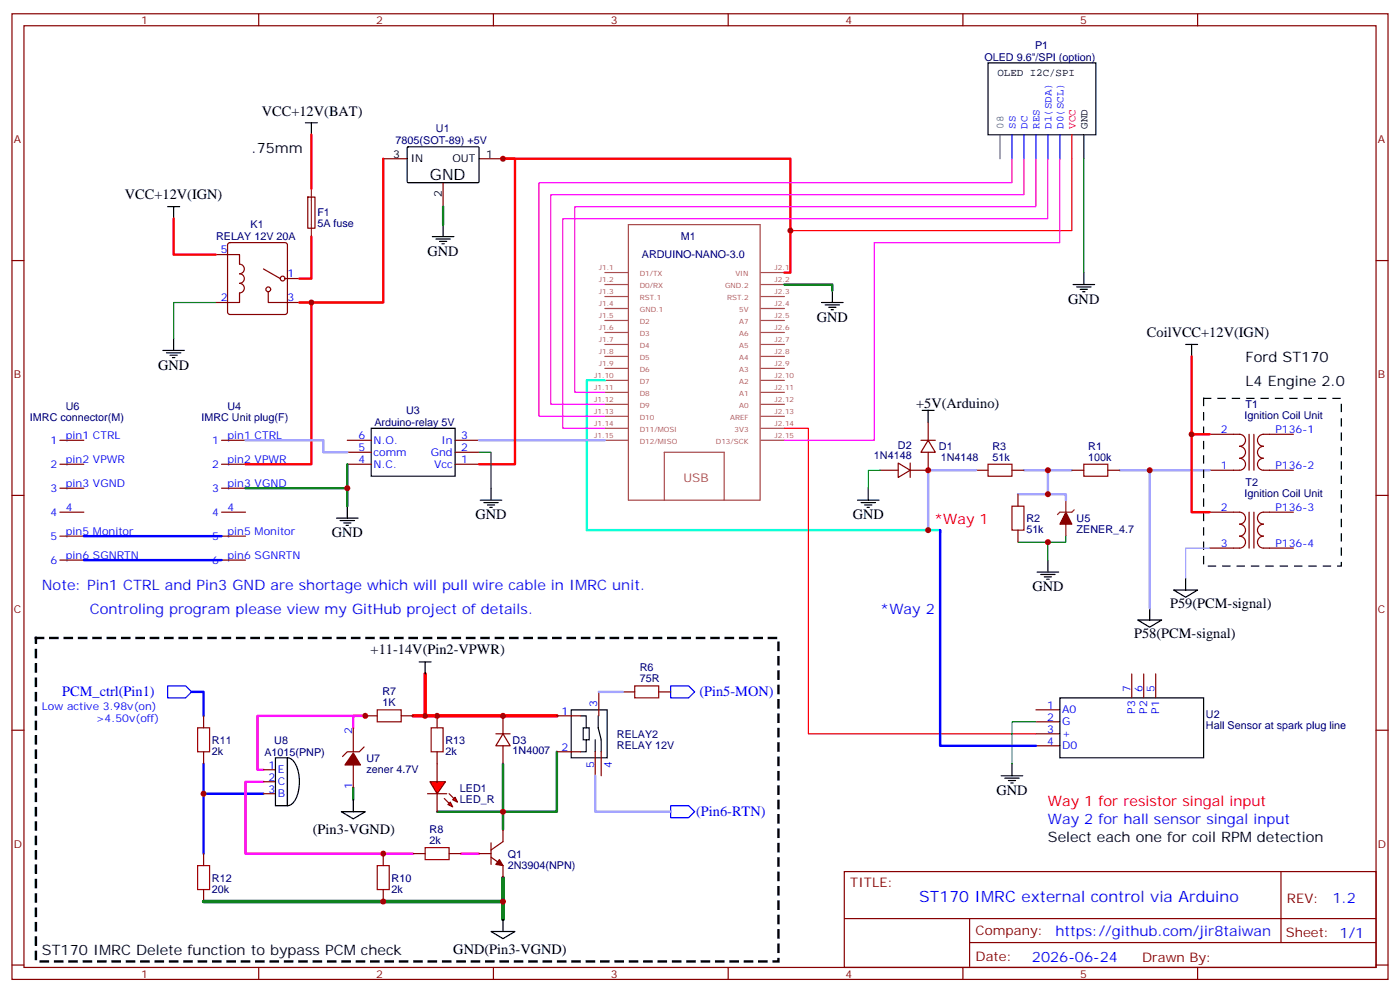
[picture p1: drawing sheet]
<svg xmlns="http://www.w3.org/2000/svg" width="412mm" height="292mm" viewBox="0 0 412 292" stroke-linecap="round" stroke-linejoin="round" font-family="sans-serif">
<g fill="none" stroke="#870000" stroke-width=".35">
<path d="M3.5 4.1h405.4v284.3h-405.4zM7.1 7.6h398.2v277.3h-398.2zM76.2 4.1v3.5M145.3 4.1v3.5M214.5 4.1v3.5M283.6 4.1v3.5M352.8 4.1v3.5M90.7 58l2.1 .1-.1 9.1h-2zM112.9 46.7h7M130.5 53.8v7.1M141.1 46.7h7.1M3.5 76.7h3.6"/>
<path d="M63.5 75h7.1v2.8a1.41 1.41 0 0 1 1.4 1.4 1.41 1.41 0 0 1-1.4 1.4 1.41 1.41 0 0 1 1.4 1.4 1.41 1.41 0 0 1-1.4 1.4 1.41 1.41 0 0 1 1.4 1.4 1.41 1.41 0 0 1-1.4 1.5v2.8h-7.1M67.3 71.6l.4-.2h16.3l.5 .2 .2 .5v19.8l-.3 .5-.4 .2h-16.3l-.5-.2-.2-.5v-19.8zM77.6 79.2l4.9 2.8M405.3 76.7h3.6M79 85.9v3.2h9.2M84 82h4.2M65.3 136.7h7M65.3 129.6h7M102.3 136.7h7.1M102.3 133.2h7.1M102.3 129.6h7.1M134.1 136.7h7"/>
<path d="M134.1 133.2h7M134.1 129.6h7M356.3 127.9h8.8a1.76 1.76 0 0 1 1.8 1.7 1.76 1.76 0 0 1-1.8 1.8 1.76 1.76 0 0 1 1.8 1.8 1.76 1.76 0 0 1-1.8 1.7 1.76 1.76 0 0 1 1.8 1.8 1.76 1.76 0 0 1-1.8 1.8h-8.8M367.9 127.9v10.6M369.4 127.9v10.6M381 127.9h-8.8a1.76 1.76 0 0 0-1.8 1.7 1.76 1.76 0 0 0 1.8 1.8 1.76 1.76 0 0 0-1.8 1.8 1.76 1.76 0 0 0 1.8 1.7 1.76 1.76 0 0 0-1.8 1.8 1.76 1.76 0 0 0 1.8 1.8h8.8M3.5 145.9h3.6M65.3 143.8h7M65.3 150.8h7M65.3 157.9h7M356.3 150.8h8.8a1.76 1.76 0 0 1 1.8 1.8 1.76 1.76 0 0 1-1.8 1.7 1.76 1.76 0 0 1 1.8 1.8 1.76 1.76 0 0 1-1.8 1.8 1.76 1.76 0 0 1 1.8 1.7 1.76 1.76 0 0 1-1.8 1.8h-8.8M367.9 150.8v10.6"/>
<path d="M369.4 150.8v10.6M381 150.8h-8.8a1.76 1.76 0 0 0-1.8 1.8 1.76 1.76 0 0 0 1.8 1.7 1.76 1.76 0 0 0-1.8 1.8 1.76 1.76 0 0 0 1.8 1.8 1.76 1.76 0 0 0-1.8 1.7 1.76 1.76 0 0 0 1.8 1.8h8.8M405.3 145.9h3.6M65.3 164.9h7M333.4 198.4v7.1M336.9 198.4v7.1M340.4 198.4v7.1M3.5 215h3.6M305.2 209h7M305.2 212.5h7M305.2 216.1h7M305.2 219.6h7"/>
<path d="M405.3 215h3.6M248.7 256.6h156.6v28.3h-156.6zM377.3 256.7v20.8M248.7 270.5h156.5M285.6 277.5h119.6M285.6 270.5v14.1M3.5 284.2h3.6M76.2 284.9v3.5M145.3 284.9v3.5M214.5 284.9v3.5M283.6 284.9v3.5M352.8 284.9v3.5"/>
<path d="M405.3 284.2h3.6"/>
<circle cx="79" cy="85.2" r=".71"/>
<circle cx="83.3" cy="82" r=".71"/>
</g>
<g fill="none" stroke="#000" stroke-width=".35">
<path d="M291 18.5h31.8v21.2h-31.8zM90 36.2h3.5M91.7 36.2v3.5M319.3 39.7v7M120 43.4l.3-.2 20.6 .1 .2 .3v10l-.3 .2-20.7-.1-.2-.3zM49.4 60.9h3.5M51.2 60.9v3.5M127.4 69.7h6.3M128.4 70.4h4.2M129.5 71.1h2.1M130.2 71.8h.7M130.5 66.1v3.6"/>
<path d="M51.2 99.7v3.5M242 89.1h6.4M243.1 89.8h4.2M244.1 90.5h2.1M244.8 91.2h.7M245.2 85.5v3.6M316.1 83.8h6.3M317.1 84.5h4.3M318.2 85.2h2.1M318.9 85.9h.7M319.3 80.3v3.5M48 103.2h6.3"/>
<path d="M49 103.9h4.3M50.1 104.6h2.1M50.8 105.3h.7M349.2 101.4h3.6M351 101.4v3.6M109.4 126.1h24.7v14.1h-24.7zM99.1 152.6h6.4M100.2 153.3h4.2M101.2 154h2.2M102 154.7h.7M102.3 149v3.6M141.5 147.3h6.3"/>
<path d="M142.5 148h4.3M143.6 148.7h2.1M144.3 149.4h.7M144.6 143.8v3.5M305.5 168.5h6.4M306.6 169.2h4.2M307.6 169.9h2.1M308.3 170.6h.7M308.7 164.9v3.6M338.7 179v3.6M345.7 173.7h7.1l-3.6 2.2zM349.2 170.2v3.5"/>
<path d="M335.1 182.6h7.1l-3.5 2.1zM312.2 205.5h42.3v17.6h-42.3zM294.9 228.4h6.4M296 229.1h4.2M297 229.8h2.2M297.7 230.5h.7M298.1 224.9v3.5"/>
</g>
<path d="M91.7 39.7v15.9M112.9 46.7v42.4h-24.7M51.2 64.4v10.6h12.3M91.7 69.7v12.3h-3.5M91.7 89.1v47.6h-19.4M231.1 80.3h1.7v-33.6h-84.6h3.5v90h-10.6M351 105v22.9M356.3 127.9h-5.3v22.9h5.3" fill="none" stroke="#f00" stroke-width=".71"/>
<path d="M63.5 89.1h-12.3v10.6M141.1 133.2h3.5v10.6" fill="none" stroke="#008700" stroke-width=".35"/>
<g fill="none" stroke="#a64a4a" stroke-width=".35">
<path d="M185.1 66.1h38.8v81.2h-38.8zM178.2 80.3h6.9M178.2 83.8h6.9M178.2 87.3h6.9M178.2 90.8h6.9M178.2 94.4h6.9M178.2 97.9h6.9M224.1 80.3h7M224.1 83.8h7M224.1 87.3h7M224.1 90.8h7M224.1 94.4h7"/>
<path d="M224.1 97.9h7M178.2 101.4h6.9M178.2 105h6.9M178.2 108.5h6.9M178.2 112h6.9M178.2 115.5h6.9M178.2 119.1h6.9M224.1 101.4h7M224.1 105h7M224.1 108.5h7M224.1 112h7M224.1 115.5h7"/>
<path d="M224.1 119.1h7M178.2 122.6h6.9M178.2 126.1h6.9M178.2 129.6h6.9M224.1 122.6h7M224.1 126.1h7M224.1 129.6h7M195.7 147.3v-14.1h17.6v14.1"/>
</g>
<path d="M130.5 60.9v5.2M231.1 83.8h14.1v1.7M102.3 136.7v7.1M72.3 143.8h30v5.2M164 221.4v17.6h-35.2" fill="none" stroke="#008700" stroke-width=".71"/>
<path d="M72.3 129.6h22.9v3.6h7.1M141.1 129.6h37.1M301.6 138.5h14.1M308.7 138.5v7h-8.8M329.8 138.5h8.9M356.3 138.5h-17.6v40.5" fill="none" stroke="#99f" stroke-width=".71"/>
<path d="M319.3 46.7v33.6M299.9 159.6h8.8v5.3M305.2 212.5h-7.1v12.4" fill="none" stroke="#0f0" stroke-width=".35"/>
<path d="M178.2 112h-5.3v44.1h104v.7v-.7" fill="none" stroke="#0ff" stroke-width=".71"/>
<path d="M315.7 39.7v28.2h-82.9M231.1 126.1h7v90h67.1" fill="none" stroke="#f00" stroke-width=".35"/>
<path d="M276.9 156.1v63.5h28.3" fill="none" stroke="#00f" stroke-width=".71"/>
<path d="M298.1 39.7v7M301.6 39.7v7M305.2 39.7v7M308.7 39.7v7M312.2 39.7v7" fill="none" stroke="#00f" stroke-width=".35"/>
<path d="M294.6 39.7v7" fill="none" stroke="#666" stroke-width=".35"/>
<path d="M91.7 55.6v14.1" fill="none" stroke="#8c2424" stroke-width=".35"/>
<path d="M10.6 187.9h218.7v95.2h-218.7z" fill="none" stroke="#000" stroke-width=".71" stroke-dasharray="2.1 2.1"/>
<path d="M298.1 46.7v7.1h-139.4v68.8h19.5M301.6 46.7v10.6h-139.3v61.8h15.9M305.2 46.7v14.2h-135.9v54.6h8.9M308.7 46.7v17.7h-142.9v61.7h12.4M312.2 46.7v24.7h-54.7v58.2h-26.4" fill="none" stroke="#f0f" stroke-width=".35"/>
<path d="M354.5 117.3h40.6v49.4h-40.6z" fill="none" stroke="#000" stroke-width=".35" stroke-dasharray="2.1 2.1"/>
<path d="M356.3 161.4h-7.1v8.8" fill="none" stroke="#99f" stroke-width=".35"/>
<g fill="#f00" stroke="#870000" stroke-width=".35">
<path d="M126.6 230.2h4.6l-2.4 3.5z"/>
<path d="M125.9 233.7h5.7z"/>
</g>
<g fill="#870000" stroke="#870000" stroke-width=".35">
<path d="M132.3 233.7l1.4 1.4z"/>
<path d="M130.9 235.1l1.4 1.4z"/>
</g>
<g fill="#f00" stroke="#870000" stroke-width=".35">
<path d="M133.3 235.5l.8-.7 .7 1.4z"/>
<path d="M131.9 236.9l.7-.7 .7 1.4z"/>
</g>
<g fill="none" stroke="#870000" stroke-width=".35">
<path d="M17.6 129.6h7.1M17.6 136.7h7.1M259.3 138.5h5.3M264.6 136.3l3.5 2.2-3.5 2.1zM268.1 136.3v4.3M271.3 129.6h4.2M273.4 129.6l2.1 3.6h-4.2zM273.4 133.2v5.3h-5.3M273.4 124.4v5.2M287.5 138.5h3.5M298.1 138.5h3.5M315.7 138.5h3.6"/>
<path d="M326.3 138.5h3.5M17.6 143.8h7.1M17.6 150.8h7.1M17.6 157.9h7.1M299.9 145.5v3.5M299.9 156.1v3.5M314 147.3v3.5M314 154.3v3.6M17.6 164.9h7.1M60 210.8v3.5M104.1 214.3v7.1M107.2 220l-1.4 1.4h-3.5l-1.4 1.4"/>
<path d="M107.6 210.8h3.5M118.2 210.8h3.5M128.8 210.8v3.5M146 216.1h4.3M148.2 216.1l2.1 3.5h-4.3zM148.2 210.8v5.3M148.2 219.6v5.3M164 210.8h7.1M176.4 203.7v7.1M183.4 203.7h3.6M194 203.7h3.6M60 221.4v3.5"/>
<path d="M77.6 226.7h3.5M77.6 230.2h3.5M77.6 233.7h3.5M104.1 224.9v7.1M128.8 221.4v8.8M128.8 233.7v5.3M164 221.4h7.1M175.3 221.4v7M177.1 221.4v7M60 251.4v3.5M112.9 251.4v3.5M121.7 251.4h3.5"/>
<path d="M132.3 251.4h3.5M141.1 251.4h3.5M144.6 252.4l3.6 2.5v3.5M144.6 248.2v6.3M148.2 244.3v3.5l-3.6 2.5M60 261.9v3.6M112.9 261.9v3.6"/>
</g>
<path d="M291 136.7h7.1v3.5h-7.1zM319.3 136.7h7v3.5h-7zM298.1 149h3.5v7.1h-3.5zM58.2 214.3h3.5v7.1h-3.5zM111.1 209h7.1v3.5h-7.1zM127 214.3h3.5v7.1h-3.5zM187 202h7v3.5h-7zM58.2 254.9h3.5v7h-3.5zM111.1 254.9h3.6v7h-3.6zM125.2 249.6h7.1v3.5h-7.1z" fill="none" stroke="#a10000" stroke-width=".35"/>
<path d="M24.7 157.9h40.6M24.7 164.9h40.6M56.4 203.7h3.6v7.1M60 233.7h17.6M60 224.9v26.5" fill="none" stroke="#00f" stroke-width=".71"/>
<path d="M104.1 214.3v-3.5h3.5h-31.8v15.9h1.8M77.6 230.2h-5.3v21.2h49.4M135.8 251.4h5.3" fill="none" stroke="#f0f" stroke-width=".71"/>
<path d="M148.2 258.4v12.4M60 265.5h88.2" fill="none" stroke="#008700" stroke-width="1.1"/>
<path d="M104.1 232v3.5M148.2 224.9v19.4" fill="none" stroke="#008700" stroke-width=".71"/>
<g fill="#870000" stroke="#870000" stroke-width=".35">
<path d="M147.1 253.1l1.1 1.8-2.2-.4z"/>
<path d="M104.1 221.7l2.1 3.5h-4.6z"/>
<path d="M314 150.8l1.7 3.5h-3.5z"/>
</g>
<path d="M125.2 198.4v12.4M121.7 210.8h42.3" fill="none" stroke="#f00" stroke-width="1.1"/>
<g fill="none" stroke="#000" stroke-width=".35">
<path d="M271.6 120.8h3.6M273.4 120.8v3.6M252.6 147.3h6.3M253.6 148h4.3M254.7 148.7h2.1M255.4 149.4h.7M255.8 143.8v3.5M123.5 194.9h3.5M125.2 194.9v3.5M168.3 209h10.6v14.1h-10.6zM171.1 210.8h1.6v3.5M171.8 214.3h1.8v3.5h-1.8z"/>
<path d="M172.7 217.8v3.6h-1.6M175.3 217.8v3.6M176.2 210.8v3.5l.9 3.5v3.6M81.1 223.1h3.6v14.1h-3.6zM84.7 223.1a3.6 3.6 0 0 1 2.8 2.9 11.7 11.7 0 0 1-1.2 10.5l-1.1 .7h-.5zM100.5 239h7.1l-3.5 2.1zM104.1 235.5v3.5M144.6 274.3h7.1l-3.5 2.1zM148.2 270.8v3.5"/>
</g>
<path d="M49.4 202h5.3l1.7 1.7-1.7 1.8h-5.3zM197.6 202h5.2l1.8 1.7-1.8 1.8h-5.2zM197.6 237.2h5.2l1.8 1.8-1.8 1.8h-5.2z" fill="none" stroke="#00f" stroke-width=".35"/>
<path d="M287.5 138.5h-14.1v17.6M308.7 145.5h5.3v1.8M176.4 203.7h7M175.3 228.4v10.6h22.3" fill="none" stroke="#99f" stroke-width=".71"/>
<path d="M316.4 150.1l-.7 .7h-3.5l-.7 .7" fill="none" stroke="#8c2424" stroke-width=".35"/>
<path d="M259.3 138.5h-3.5v5.3M314 157.9v1.7h-5.3" fill="none" stroke="#0f0" stroke-width=".35"/>
<g fill="#c00">
<circle cx="308.7" cy="138.5" r=".88"/>
<circle cx="91.7" cy="89.1" r=".88"/>
<circle cx="102.3" cy="143.8" r=".88"/>
<circle cx="148.2" cy="46.7" r=".88"/>
<circle cx="338.7" cy="138.5" r=".88"/>
<circle cx="351" cy="127.9" r=".88"/>
<circle cx="232.8" cy="67.9" r=".88"/>
<circle cx="148.2" cy="239" r=".88"/>
<circle cx="128.8" cy="210.8" r=".88"/>
<circle cx="107.6" cy="210.8" r=".88"/>
<circle cx="112.9" cy="251.4" r=".88"/>
<circle cx="112.9" cy="265.5" r=".88"/>
<circle cx="60" cy="233.7" r=".88"/>
<circle cx="148.2" cy="265.5" r=".88"/>
<circle cx="125.2" cy="210.8" r=".88"/>
<circle cx="148.2" cy="210.8" r=".88"/>
<circle cx="308.7" cy="145.5" r=".88"/>
<circle cx="308.7" cy="159.6" r=".88"/>
<circle cx="273.4" cy="138.5" r=".88"/>
<circle cx="273.4" cy="156.1" r=".88"/>
</g>
<text font-size="4.6" x="126.6" y="53.1">GND</text>
<text font-size="4.6" fill="#00f" x="270.8" y="265.7">ST170 IMRC external control via Arduino</text>
<g font-size="4.2">
<text x="77.1" y="34">VCC+12V(BAT)</text>
<text x="74.1" y="45">.75mm</text>
<text x="36.8" y="58.7">VCC+12V(IGN)</text>
<text x="125.9" y="75.3">GND</text>
<text x="314.7" y="89.4">GND</text>
<text x="240.6" y="94.7">GND</text>
<text x="337.8" y="99.3">CoilVCC+12V(IGN)</text>
<text x="366.9" y="106.7">Ford ST170</text>
<text x="46.6" y="108.8">GND</text>
<text x="366.9" y="113.8">L4 Engine 2.0</text>
<text x="269.9" y="120.1">+5V(Arduino)</text>
<text x="140.1" y="152.9">GND</text>
<text x="251.2" y="152.9">GND</text>
<text x="97.7" y="158.2">GND</text>
<text x="304.1" y="174.1">GND</text>
<text x="344.7" y="179">P59(PCM-signal)</text>
<text x="334.1" y="187.9">P58(PCM-signal)</text>
<text x="109.2" y="192.7">+11-14V(Pin2-VPWR)</text>
<text x="293.5" y="234.1">GND</text>
<text x="92.2" y="245.6">(Pin3-VGND)</text>
<text x="308.7" y="247.8">Select each one for coil RPM detection</text>
<text x="12.3" y="281.3">ST170 IMRC Delete function to bypass PCM check</text>
<text x="133.5" y="280.9">GND(Pin3-VGND)</text>
</g>
<g font-size="4.2" fill="#f00">
<text x="275.2" y="154.3">*Way 1</text>
<text x="308.7" y="237.2">Way 1 for resistor singal input</text>
</g>
<g font-size="4.2" fill="#00f">
<text x="12.3" y="173.7">Note: Pin1 CTRL and Pin3 GND are shortage which will pull wire cable in IMRC unit.</text>
<text x="26.5" y="180.8">Controling program please view my GitHub project of details.</text>
<text x="259.3" y="180.8">*Way 2</text>
<text x="18.3" y="204.9">PCM_ctrl(Pin1)</text>
<text x="206" y="205.1">(Pin5-MON)</text>
<text x="205" y="240.4">(Pin6-RTN)</text>
<text x="308.7" y="242.5">Way 2 for hall sensor singal input</text>
<text x="392.5" y="265.9">1.2</text>
<text x="310.9" y="275.5">https://github.com/jir8taiwan</text>
<text x="304" y="283.3">2026-06-24</text>
</g>
<g font-size="3.9" fill="#800">
<text x="250.5" y="261.2">TITLE:</text>
<text x="379.1" y="265.9">REV:</text>
<text x="287.4" y="275.4">Company:</text>
<text x="378.7" y="276">Sheet: 1/1</text>
<text x="287.4" y="283.1">Date:</text>
<text x="336.4" y="283.2">Drawn By:</text>
</g>
<text font-size="3.5" fill="#a54b4b" x="201.3" y="142">USB</text>
<g font-size="3.2" fill="#800">
<text x="41.6" y="7.1">1</text>
<text x="110.8" y="7.1">2</text>
<text x="179.9" y="7.1">3</text>
<text x="249.1" y="7.1">4</text>
<text x="318.2" y="7.1">5</text>
<text x="4.1" y="42.2">A</text>
<text x="405.9" y="42.2">A</text>
<text x="4.1" y="111.3">B</text>
<text x="405.9" y="111.3">B</text>
<text x="4.1" y="180.4">C</text>
<text x="405.9" y="180.4">C</text>
<text x="4.1" y="249.6">D</text>
<text x="405.9" y="249.6">D</text>
<text x="41.6" y="287.9">1</text>
<text x="110.8" y="287.9">2</text>
<text x="179.9" y="287.9">3</text>
<text x="249.1" y="287.9">4</text>
<text x="318.2" y="287.9">5</text>
</g>
<g font-size="3.2" fill="#000080">
<text x="290" y="17.9">OLED 9.6&quot;/SPI (option)</text>
<text x="304.9" y="14.3">P1</text>
<text x="128.4" y="39">U1</text>
<text x="116.5" y="42.5">7805(SOT-89) +5V</text>
<text x="93.5" y="63.7">F1</text>
<text x="63.7" y="70.7">RELAY 12V 20A</text>
<text x="73.8" y="67.2">K1</text>
<text x="93.5" y="66.9">5A fuse</text>
<text x="200.6" y="70.7">M1</text>
<text x="189.1" y="76">ARDUINO-NANO-3.0</text>
<text x="8.8" y="123.8">IMRC connector(M)</text>
<text x="19.4" y="120.8">U6</text>
<text x="59.3" y="123.8">IMRC Unit plug(F)</text>
<text x="67" y="120.8">U4</text>
<text x="110.3" y="125.4">Arduino-relay 5V</text>
<text x="119.6" y="121.9">U3</text>
<text x="366.6" y="123.3">Ignition Coil Unit</text>
<text x="366.9" y="120.1">T1</text>
<text x="257.4" y="135.3">1N4148</text>
<text x="264.5" y="132.1">D2</text>
<text x="276.6" y="132.6">D1</text>
<text x="277.1" y="135.8">1N4148</text>
<text x="292.4" y="135.6">51k</text>
<text x="292.4" y="132.5">R3</text>
<text x="320.6" y="135.6">100k</text>
<text x="320.6" y="132.5">R1</text>
<text x="366.9" y="143.1">T2</text>
<text x="366.6" y="146.2">Ignition Coil Unit</text>
<text x="302.3" y="153.8">R2</text>
<text x="317.1" y="153.8">U5</text>
<text x="302.3" y="157">51k</text>
<text x="317.1" y="157">ZENER_4.7</text>
<text x="188.5" y="197.7">R6</text>
<text x="188.5" y="200.9">75R</text>
<text x="112.6" y="208">1K</text>
<text x="112.6" y="204.7">R7</text>
<text x="355.2" y="214.7">Hall Sensor at spark plug line</text>
<text x="355.2" y="211.5">U2</text>
<text x="62.4" y="219.1">R11</text>
<text x="80.8" y="219.1">U8</text>
<text x="131.2" y="219.1">R13</text>
<text x="151" y="219">D3</text>
<text x="181.7" y="220.6">RELAY 12V</text>
<text x="181.7" y="217.3">RELAY2</text>
<text x="62.4" y="222.2">2k</text>
<text x="77.9" y="222.6">A1015(PNP)</text>
<text x="107.9" y="227.5">zener 4.7V</text>
<text x="107.9" y="224.4">U7</text>
<text x="131.2" y="222.2">2k</text>
<text x="151" y="222.1">1N4007</text>
<text x="135.5" y="233.2">LED1</text>
<text x="135.5" y="236.4">LED_R</text>
<text x="126.6" y="245.4">R8</text>
<text x="126.6" y="248.5">2k</text>
<text x="149.6" y="255.8">2N3904(NPN)</text>
<text x="149.6" y="252.6">Q1</text>
<text x="62.4" y="262.8">20k</text>
<text x="62.4" y="259.6">R12</text>
<text x="115.4" y="262.8">2k</text>
<text x="115.4" y="259.6">R10</text>
</g>
<g font-size="3.2">
<text x="293.8" y="22.5">OLED I2C/SPI</text>
<text x="320.3" y="37.9" transform="rotate(-90 320.3 37.9)">GND</text>
<text x="115.8" y="46.4">3</text>
<text x="121" y="47.8">IN</text>
<text x="133.3" y="47.8">OUT</text>
<text x="143.2" y="46.4">1</text>
<text x="130.2" y="57.9" transform="rotate(-90 130.2 57.9)">2</text>
</g>
<text font-size="3.2" fill="#666" x="295.6" y="37.9" transform="rotate(-90 295.6 37.9)">08</text>
<g font-size="3.2" fill="#00f">
<text x="299.2" y="37.9" transform="rotate(-90 299.2 37.9)">SS</text>
<text x="302.7" y="37.9" transform="rotate(-90 302.7 37.9)">DC</text>
<text x="306.2" y="37.9" transform="rotate(-90 306.2 37.9)">RES</text>
<text x="309.7" y="37.9" transform="rotate(-90 309.7 37.9)">D1(SDA)</text>
<text x="313.3" y="37.9" transform="rotate(-90 313.3 37.9)">D0(SCL)</text>
<text x="65" y="74.6">5</text>
<text x="84.7" y="81.7">1</text>
<text x="65" y="88.7">2</text>
<text x="84.7" y="88.7">3</text>
<text x="14.9" y="130.7">1</text>
<text x="19.4" y="129.3">pin1 CTRL</text>
<text x="62.5" y="130.7">1</text>
<text x="67" y="129.3">pin1 CTRL</text>
<text x="105.6" y="129.3">6</text>
<text x="110.1" y="130.7">N.O.</text>
<text x="130" y="130.7">In</text>
<text x="135.8" y="129.3">3</text>
<text x="359.6" y="127.5">2</text>
<text x="375.7" y="127.5">P136-1</text>
<text x="14.9" y="137.8">2</text>
<text x="19.4" y="136.3">pin2 VPWR</text>
<text x="62.5" y="137.8">2</text>
<text x="67" y="136.3">pin2 VPWR</text>
<text x="105.6" y="136.3">4</text>
<text x="105.6" y="132.8">5</text>
<text x="110.1" y="137.8">N.C.</text>
<text x="110.1" y="134.2">comm</text>
<text x="126.9" y="134.2">Gnd</text>
<text x="127.9" y="137.8">Vcc</text>
<text x="135.8" y="136.3">1</text>
<text x="135.8" y="132.8">2</text>
<text x="19.4" y="143.4">pin3 VGND</text>
<text x="67" y="143.4">pin3 VGND</text>
<text x="359.6" y="138.1">1</text>
<text x="375.7" y="138.1">P136-2</text>
<text x="14.9" y="144.8">3</text>
<text x="62.5" y="144.8">3</text>
<text x="14.9" y="151.9">4</text>
<text x="19.4" y="150.5">4</text>
<text x="62.5" y="151.9">4</text>
<text x="67" y="150.5">4</text>
<text x="359.6" y="150.5">2</text>
<text x="375.7" y="150.5">P136-3</text>
<text x="14.9" y="158.9">5</text>
<text x="19.4" y="157.5">pin5 Monitor</text>
<text x="62.5" y="158.9">5</text>
<text x="67" y="157.5">pin5 Monitor</text>
<text x="359.6" y="161">3</text>
<text x="375.7" y="161">P136-4</text>
<text x="14.9" y="166">6</text>
<text x="19.4" y="164.6">pin6 SGNRTN</text>
<text x="62.5" y="166">6</text>
<text x="67" y="164.6">pin6 SGNRTN</text>
<text x="333" y="203.7" transform="rotate(-90 333 203.7)">7</text>
<text x="336.5" y="203.7" transform="rotate(-90 336.5 203.7)">6</text>
<text x="340.1" y="203.7" transform="rotate(-90 340.1 203.7)">5</text>
<text x="12.3" y="209">Low active 3.98v(on)</text>
<text x="175.9" y="208.1" transform="rotate(-90 175.9 208.1)">3</text>
<text x="308.4" y="208.7">1</text>
<text x="28.2" y="212.5">&gt;4.50v(off)</text>
<text x="165.4" y="210.4">1</text>
<text x="308.4" y="212.2">2</text>
<text x="308.4" y="215.7">3</text>
<text x="312.9" y="210.1">A0</text>
<text x="312.9" y="213.6">G</text>
<text x="334.4" y="210.1" transform="rotate(-90 334.4 210.1)">P3</text>
<text x="338" y="210.1" transform="rotate(-90 338 210.1)">P2</text>
<text x="341.5" y="210.1" transform="rotate(-90 341.5 210.1)">P1</text>
<text x="103.7" y="216.1" transform="rotate(-90 103.7 216.1)">2</text>
<text x="165.4" y="221">2</text>
<text x="308.4" y="219.3">4</text>
<text x="312.9" y="217.1">+</text>
<text x="312.9" y="220.7">D0</text>
<text x="79.1" y="226.3">1</text>
<text x="81.8" y="227.7">E</text>
<text x="175" y="226" transform="rotate(-90 175 226)">5</text>
<text x="180.3" y="226" transform="rotate(-90 180.3 226)">4</text>
<text x="79.1" y="229.8">2</text>
<text x="79.1" y="233.4">3</text>
<text x="81.8" y="231.2">C</text>
<text x="103.7" y="232.2" transform="rotate(-90 103.7 232.2)">1</text>
<text x="81.8" y="234.8">B</text>
</g>
<text font-size="3.2" fill="#f00" x="316.8" y="37.9" transform="rotate(-90 316.8 37.9)">VCC</text>
<g font-size="2.1" fill="#a54b4b">
<text x="176.4" y="79.6">J1.1</text>
<text x="176.4" y="83.1">J1.2</text>
<text x="188.5" y="81.3">D1/TX</text>
<text x="216.6" y="81.3">VIN</text>
<text x="228.2" y="79.6">J2.1</text>
<text x="228.2" y="83.1">J2.2</text>
<text x="176.4" y="86.6">J1.3</text>
<text x="188.5" y="84.8">D0/RX</text>
<text x="188.5" y="88.4">RST.1</text>
<text x="213.6" y="84.8">GND.2</text>
<text x="214.2" y="88.4">RST.2</text>
<text x="228.2" y="86.6">J2.3</text>
<text x="176.4" y="90.1">J1.4</text>
<text x="176.4" y="93.7">J1.5</text>
<text x="188.5" y="91.9">GND.1</text>
<text x="188.5" y="95.4">D2</text>
<text x="217.8" y="91.9">5V</text>
<text x="217.8" y="95.4">A7</text>
<text x="228.2" y="90.1">J2.4</text>
<text x="228.2" y="93.7">J2.5</text>
<text x="176.4" y="97.2">J1.6</text>
<text x="176.4" y="100.7">J1.7</text>
<text x="188.5" y="98.9">D3</text>
<text x="217.8" y="98.9">A6</text>
<text x="228.2" y="97.2">J2.6</text>
<text x="228.2" y="100.7">J2.7</text>
<text x="176.4" y="104.3">J1.8</text>
<text x="176.4" y="107.8">J1.9</text>
<text x="188.5" y="102.5">D4</text>
<text x="188.5" y="106">D5</text>
<text x="217.8" y="102.5">A5</text>
<text x="217.8" y="106">A4</text>
<text x="228.2" y="104.3">J2.8</text>
<text x="228.2" y="107.8">J2.9</text>
<text x="175.1" y="111.3">J1.10</text>
<text x="188.5" y="109.5">D6</text>
<text x="188.5" y="113">D7</text>
<text x="217.8" y="109.5">A3</text>
<text x="217.8" y="113">A2</text>
<text x="228.2" y="111.3">J2.10</text>
<text x="175.1" y="114.8">J1.11</text>
<text x="175.1" y="118.4">J1.12</text>
<text x="188.5" y="116.6">D8</text>
<text x="217.8" y="116.6">A1</text>
<text x="228.2" y="114.8">J2.11</text>
<text x="228.2" y="118.4">J2.12</text>
<text x="175.1" y="121.9">J1.13</text>
<text x="175.1" y="125.4">J1.14</text>
<text x="188.5" y="120.1">D9</text>
<text x="188.5" y="123.6">D10</text>
<text x="215.1" y="123.6">AREF</text>
<text x="217.8" y="120.1">A0</text>
<text x="228.2" y="121.9">J2.13</text>
<text x="228.2" y="125.4">J2.14</text>
<text x="175.1" y="129">J1.15</text>
<text x="188.5" y="127.2">D11/MOSI</text>
<text x="188.5" y="130.7">D12/MISO</text>
<text x="210.9" y="130.7">D13/SCK</text>
<text x="216.4" y="127.2">3V3</text>
<text x="228.2" y="129">J2.15</text>
</g>
</svg>
